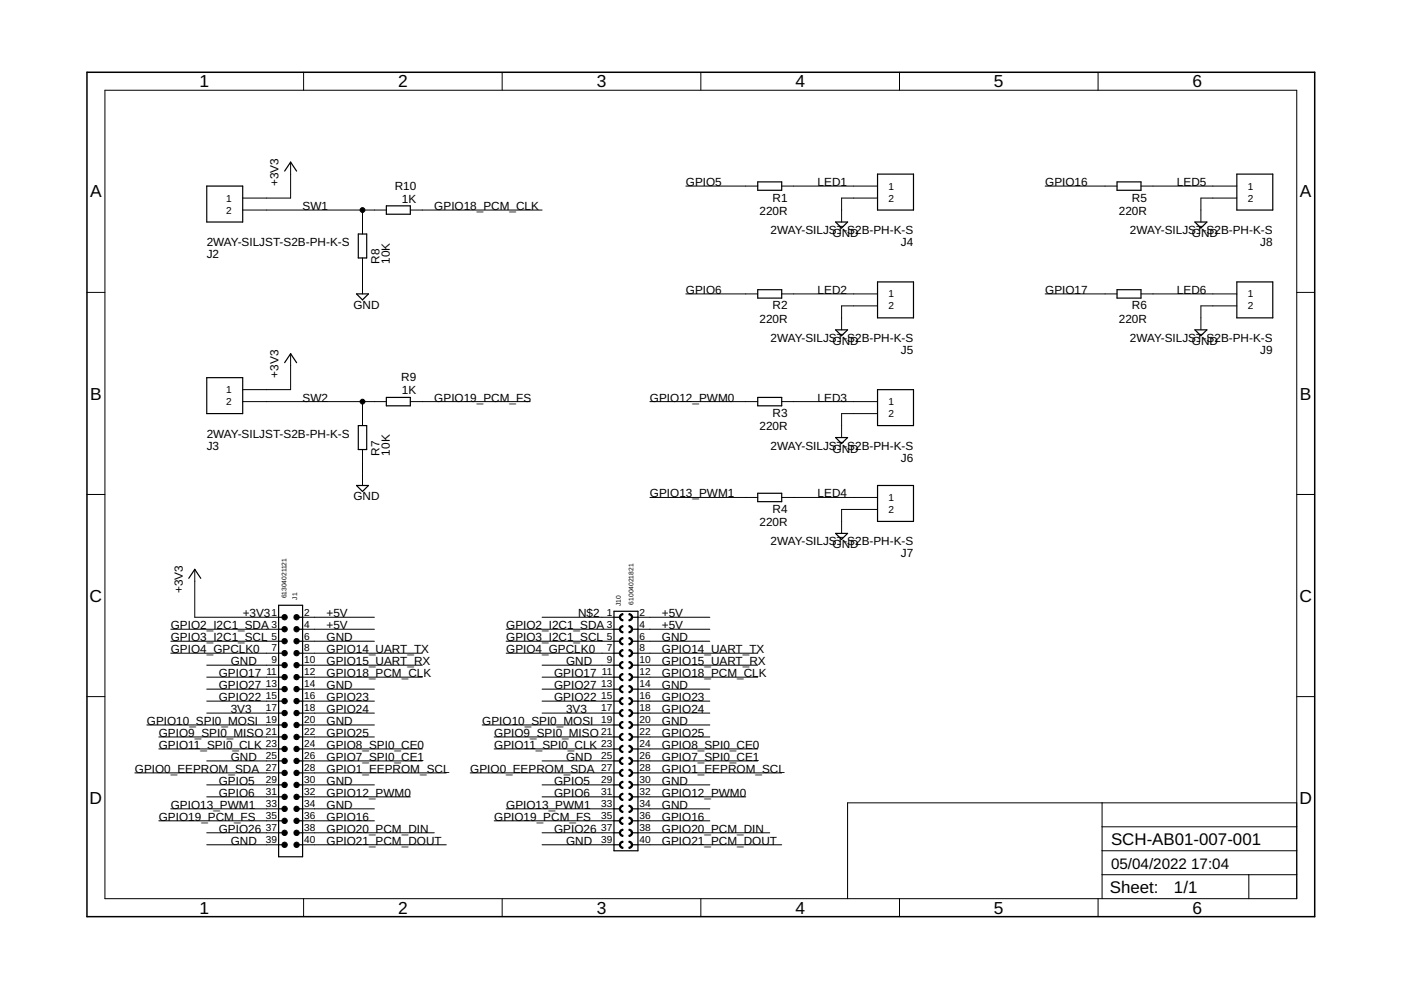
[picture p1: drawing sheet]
<svg xmlns="http://www.w3.org/2000/svg" width="297mm" height="210mm" viewBox="0 0 297 210" stroke-linecap="round" stroke-linejoin="round" font-family="sans-serif">
<g fill="none" stroke="#000" stroke-width=".21">
<path d="M22.2 19.1h252.7v171.4h-252.7zM64.4 15.3v3.8M106.5 15.3v3.8M148.6 15.3v3.8M190.7 15.3v3.8M232.8 15.3v3.8M61.6 34.4v7.6h-10.1M145.4 39.5h15.3M165.7 39.5h20.4M221.6 39.5h15.2M241.9 39.5h20.3M51.5 44.5h30.4"/>
<path d="M76.9 44.5v5.1M76.9 54.7v7.6M87 44.5h27.9M186.1 42h-7.7v5.1M262.2 42h-7.6v5.1M18.4 62h3.8M61.6 75v7.6h-10.1M145.4 62.3h15.3M165.7 62.3h20.4M186.1 64.9h-7.7v5M221.6 62.3h15.2M241.9 62.3h20.3"/>
<path d="M262.2 64.9h-7.6v5M274.9 62h3.8M51.5 85.2h30.4M76.9 85.2v5M76.9 95.3v7.6M87 85.2h25.4M137.8 85.2h22.9M165.7 85.2h20.4M186.1 87.7h-7.7v5.1M18.4 104.8h3.8M137.8 105.5h22.9M165.7 105.5h20.4"/>
<path d="M186.1 108h-7.7v5.1M274.9 104.8h3.8M36.2 133.4h22.9M36.2 136h22.9M36.2 138.5h22.9M41.3 120.7v10.2h17.8M64.2 130.9h15.2M64.2 133.4h15.2M64.2 136h15.2M64.2 138.5h25.3M107.3 133.4h22.9M107.3 136h22.9"/>
<path d="M107.3 138.5h22.9M114.9 130.9h15.3M135.3 130.9h15.2M135.3 133.4h15.2M135.3 136h15.2M135.3 138.5h25.4M18.4 147.7h3.8M31.1 153.7h28M33.7 156.3h25.4M33.7 158.8h25.4M43.8 141h15.3M43.8 143.6h15.3"/>
<path d="M43.8 146.1h15.3M43.8 148.7h15.3M43.8 151.2h15.3M64.2 141h25.3M64.2 143.6h25.3M64.2 146.1h15.2M64.2 148.7h15.2M64.2 151.2h15.2M64.2 153.7h15.2M64.2 156.3h15.2M64.2 158.8h25.3M102.2 153.7h28"/>
<path d="M104.8 156.3h25.4M104.8 158.8h25.4M114.9 141h15.3M114.9 143.6h15.3M114.9 146.1h15.3M114.9 148.7h15.3M114.9 151.2h15.3M135.3 141h25.4M135.3 143.6h25.4M135.3 146.1h15.2M135.3 148.7h15.2M135.3 151.2h15.2"/>
<path d="M135.3 153.7h15.2M135.3 156.3h15.2M135.3 158.8h25.4M274.9 147.7h3.8M28.6 163.9h30.5M33.7 174h25.4M36.2 171.5h22.9M43.8 161.3h15.3M43.8 166.4h15.3M43.8 169h15.3M43.8 176.6h15.3M43.8 179.1h15.3"/>
<path d="M64.2 161.3h25.3M64.2 163.9h30.4M64.2 166.4h15.2M64.2 169h22.8M64.2 171.5h15.2M64.2 174h15.2M64.2 176.6h27.9M64.2 179.1h30.4M99.7 163.9h30.5M104.8 174h25.4M107.3 171.5h22.9M114.9 161.3h15.3"/>
<path d="M114.9 166.4h15.3M114.9 169h15.3M114.9 176.6h15.3M114.9 179.1h15.3M135.3 161.3h25.4M135.3 163.9h30.4M135.3 166.4h15.2M135.3 169h22.8M135.3 171.5h15.2M135.3 174h15.2M135.3 176.6h27.9M135.3 179.1h30.4"/>
<path d="M233.7 170.2v20.3M233.7 175.3h41.2M274.9 170.2h-95.2v20.3M64.4 190.5v3.9M106.5 190.5v3.9M148.6 190.5v3.9M190.7 190.5v3.9M232.8 190.5v3.9M233.7 185.5h41.2M233.7 180.4h41.2M264.8 185.5v5"/>
</g>
<path d="M18.4 15.3h260.3v179.1h-260.3z" fill="none" stroke="#000" stroke-width=".32"/>
<g fill="none" stroke="#000" stroke-width=".25">
<path d="M43.8 39.5h7.7v7.6h-7.7zM60.3 36.3l1.3-1.9 1.3 1.9M160.7 38.6h5v1.7h-5zM186.1 36.9h7.6v7.6h-7.6zM236.8 38.6h5.1v1.7h-5.1zM262.2 36.9h7.7v7.6h-7.7zM76 49.6h1.7v5.1h-1.7zM81.9 43.6h5.1v1.8h-5.1zM177.2 47.1h2.5l-1.3 1.2zM186.1 59.8h7.6v7.6h-7.6zM253.3 47.1h2.6l-1.3 1.2zM262.2 59.8h7.7v7.6h-7.7z"/>
<path d="M60.3 76.9l1.3-1.9 1.3 1.9M75.6 62.3h2.5l-1.2 1.3zM160.7 61.4h5v1.8h-5zM177.2 69.9h2.5l-1.3 1.3zM236.8 61.4h5.1v1.8h-5.1zM253.3 69.9h2.6l-1.3 1.3zM43.8 80.1h7.7v7.6h-7.7zM76 90.2h1.7v5.1h-1.7zM81.9 84.3h5.1v1.7h-5.1zM160.7 84.3h5v1.7h-5zM177.2 92.8h2.5l-1.3 1.2zM186.1 82.6h7.6v7.6h-7.6z"/>
<path d="M75.6 102.9h2.5l-1.2 1.3zM160.7 104.6h5v1.8h-5zM177.2 113.1h2.5l-1.3 1.3zM186.1 102.9h7.6v7.7h-7.6zM40 122.6l1.3-1.9 1.3 1.9M59.1 128.3h5.1v53.4h-5.1zM59.1 130.9h1.2M59.1 133.4h1.2M59.1 136h1.2M59.1 138.5h1.2M62.9 130.9h1.3M62.9 133.4h1.3"/>
<path d="M62.9 136h1.3M62.9 138.5h1.3M130.2 130.9h1.2M130.2 133.4h1.2M130.2 136h1.2M130.2 138.5h1.2M130.2 129.6h5.1v50.8h-5.1zM134 130.9h1.3M134 133.4h1.3M134 136h1.3M134 138.5h1.3M59.1 141h1.2"/>
<path d="M59.1 143.6h1.2M59.1 146.1h1.2M59.1 148.7h1.2M59.1 151.2h1.2M59.1 153.7h1.2M59.1 156.3h1.2M59.1 158.8h1.2M62.9 141h1.3M62.9 143.6h1.3M62.9 146.1h1.3M62.9 148.7h1.3M62.9 151.2h1.3"/>
<path d="M62.9 153.7h1.3M62.9 156.3h1.3M62.9 158.8h1.3M130.2 141h1.2M130.2 143.6h1.2M130.2 146.1h1.2M130.2 148.7h1.2M130.2 151.2h1.2M130.2 153.7h1.2M130.2 156.3h1.2M130.2 158.8h1.2M134 141h1.3"/>
<path d="M134 143.6h1.3M134 146.1h1.3M134 148.7h1.3M134 151.2h1.3M134 153.7h1.3M134 156.3h1.3M134 158.8h1.3M59.1 161.3h1.2M59.1 163.9h1.2M59.1 166.4h1.2M59.1 169h1.2M59.1 171.5h1.2"/>
<path d="M59.1 174h1.2M59.1 176.6h1.2M59.1 179.1h1.2M62.9 161.3h1.3M62.9 163.9h1.3M62.9 166.4h1.3M62.9 169h1.3M62.9 171.5h1.3M62.9 174h1.3M62.9 176.6h1.3M62.9 179.1h1.3M130.2 161.3h1.2"/>
<path d="M130.2 163.9h1.2M130.2 166.4h1.2M130.2 169h1.2M130.2 171.5h1.2M130.2 174h1.2M130.2 176.6h1.2M130.2 179.1h1.2M134 161.3h1.3M134 163.9h1.3M134 166.4h1.3M134 169h1.3M134 171.5h1.3"/>
<path d="M134 174h1.3M134 176.6h1.3M134 179.1h1.3"/>
</g>
<g fill="#000" stroke="#000" stroke-width=".21">
<path d="M131.3 130.9h.3l.1 .3 .4 .2v.2l-.6-.2z" fill-rule="evenodd"/>
<path d="M131.3 133.4h.3l.1 .3 .4 .2v.3l-.6-.2z" fill-rule="evenodd"/>
<path d="M131.3 136h.3l.1 .2 .4 .3v.2l-.6-.2z" fill-rule="evenodd"/>
<path d="M131.3 138.5h.3l.1 .3 .4 .2v.3l-.6-.3z" fill-rule="evenodd"/>
<path d="M131.5 130.3l.6-.2v.3l-.3 .1-.2 .4h-.3z" fill-rule="evenodd"/>
<path d="M131.5 132.9l.6-.2v.2l-.3 .1-.2 .4h-.3z" fill-rule="evenodd"/>
<path d="M131.5 135.4l.6-.2v.2l-.3 .1-.2 .5h-.3z" fill-rule="evenodd"/>
<path d="M131.5 137.9l.6-.2v.3l-.3 .1-.2 .4h-.3z" fill-rule="evenodd"/>
<path d="M133.3 133.9l.3-.1 .3-.4h.2l-.2 .6-.6 .2z" fill-rule="evenodd"/>
<path d="M133.3 131.4l.3-.1 .3-.4h.2l-.2 .5-.6 .2z" fill-rule="evenodd"/>
<path d="M133.3 136.5l.3-.1 .3-.4h.2l-.1 .3-.3 .3-.4 .1z" fill-rule="evenodd"/>
<path d="M133.3 139l.3-.1 .3-.4h.2l-.1 .3-.3 .4-.4 .1z" fill-rule="evenodd"/>
<path d="M133.3 132.7l.6 .2 .2 .5h-.2l-.3-.4-.3-.1z" fill-rule="evenodd"/>
<path d="M133.3 130.1l.6 .2 .2 .6h-.2l-.3-.4-.3-.1z" fill-rule="evenodd"/>
<path d="M133.3 135.2l.6 .2 .2 .6h-.2l-.3-.5-.3-.1z" fill-rule="evenodd"/>
<path d="M133.3 137.7l.6 .2 .2 .6h-.2l-.3-.4-.3-.1z" fill-rule="evenodd"/>
<path d="M131.3 141h.3l.1 .3 .4 .2v.3l-.6-.2z" fill-rule="evenodd"/>
<path d="M131.3 143.6h.3l.1 .3 .4 .2v.2l-.6-.2z" fill-rule="evenodd"/>
<path d="M131.3 146.1h.3l.1 .3 .4 .2v.3l-.6-.3z" fill-rule="evenodd"/>
<path d="M131.3 148.7h.3l.1 .2 .4 .3v.2l-.6-.2z" fill-rule="evenodd"/>
<path d="M131.3 151.2h.3l.1 .3 .4 .2v.3l-.6-.3z" fill-rule="evenodd"/>
<path d="M131.3 153.7h.3l.1 .3 .4 .2v.3l-.6-.2z" fill-rule="evenodd"/>
<path d="M131.3 156.3h.3l.1 .3 .4 .2v.2l-.6-.2z" fill-rule="evenodd"/>
<path d="M131.3 158.8h.3l.1 .3 .4 .2v.3l-.6-.3z" fill-rule="evenodd"/>
<path d="M131.5 140.5l.6-.2v.2l-.3 .1-.2 .4h-.3z" fill-rule="evenodd"/>
<path d="M131.5 143l.6-.2v.3l-.3 .1-.2 .4h-.3z" fill-rule="evenodd"/>
<path d="M131.5 145.6l.6-.2v.2l-.4 .2-.1 .3h-.3z" fill-rule="evenodd"/>
<path d="M131.5 148.1l.6-.2v.2l-.4 .2-.1 .4h-.3z" fill-rule="evenodd"/>
<path d="M131.5 150.6l.6-.2v.3l-.4 .2-.1 .3h-.3z" fill-rule="evenodd"/>
<path d="M131.5 153.2l.6-.2v.2l-.3 .1-.2 .4h-.3z" fill-rule="evenodd"/>
<path d="M131.5 155.7l.6-.2v.2l-.3 .2-.2 .4h-.3z" fill-rule="evenodd"/>
<path d="M131.5 158.3l.6-.3v.3l-.3 .1-.2 .4h-.3z" fill-rule="evenodd"/>
<path d="M133.3 141.5l.3-.1 .3-.4h.2l-.1 .4-.3 .3-.4 .1z" fill-rule="evenodd"/>
<path d="M133.3 144.1l.3-.1 .3-.4h.2l-.1 .3-.3 .4h-.4z" fill-rule="evenodd"/>
<path d="M133.3 146.6l.3-.1 .3-.4h.2l-.1 .4-.3 .3-.4 .1z" fill-rule="evenodd"/>
<path d="M133.3 149.2l.3-.1 .3-.4h.2l-.1 .3-.3 .3-.4 .1z" fill-rule="evenodd"/>
<path d="M133.3 151.7l.3-.1 .3-.4h.2l-.1 .3-.3 .4-.4 .1z" fill-rule="evenodd"/>
<path d="M133.3 154.2l.3-.1 .3-.4h.2l-.1 .4-.3 .3-.4 .1z" fill-rule="evenodd"/>
<path d="M133.3 156.8l.3-.1 .3-.4h.2l-.1 .3-.3 .4h-.4z" fill-rule="evenodd"/>
<path d="M133.3 159.3l.3-.1 .3-.4h.2l-.1 .4-.3 .3-.4 .1z" fill-rule="evenodd"/>
<path d="M133.3 140.3l.6 .2 .2 .5h-.2l-.3-.4-.3-.1z" fill-rule="evenodd"/>
<path d="M133.3 142.8l.6 .2 .2 .6h-.2l-.3-.4-.3-.1z" fill-rule="evenodd"/>
<path d="M133.3 145.4l.6 .2 .2 .5h-.2l-.1-.3-.5-.2z" fill-rule="evenodd"/>
<path d="M133.3 147.9l.6 .2 .2 .6h-.2l-.1-.4-.5-.2z" fill-rule="evenodd"/>
<path d="M133.3 150.4l.6 .2 .2 .6h-.2l-.1-.3-.5-.2z" fill-rule="evenodd"/>
<path d="M133.3 153l.6 .2 .2 .5h-.2l-.3-.4-.3-.1z" fill-rule="evenodd"/>
<path d="M133.3 155.5l.6 .2 .2 .6h-.2l-.3-.4-.3-.2z" fill-rule="evenodd"/>
<path d="M133.3 158l.6 .3 .2 .5h-.2l-.3-.4-.3-.1z" fill-rule="evenodd"/>
<path d="M131.3 161.3h.3l.1 .3 .4 .2v.3l-.6-.2z" fill-rule="evenodd"/>
<path d="M131.3 163.9h.3l.2 .4 .3 .1v.2l-.6-.2z" fill-rule="evenodd"/>
<path d="M131.3 166.4h.3l.2 .4 .3 .1v.3l-.6-.2z" fill-rule="evenodd"/>
<path d="M131.3 169h.3l.2 .4 .3 .1v.2l-.6-.2z" fill-rule="evenodd"/>
<path d="M131.3 171.5h.3l.2 .4 .3 .1v.3l-.6-.3z" fill-rule="evenodd"/>
<path d="M131.3 174h.3l.2 .5h.3v.3l-.6-.2z" fill-rule="evenodd"/>
<path d="M131.3 176.6h.3l.2 .4 .3 .1v.2l-.6-.2z" fill-rule="evenodd"/>
<path d="M131.3 179.1h.3l.2 .4 .3 .1v.3l-.6-.2z" fill-rule="evenodd"/>
<path d="M131.5 160.8l.6-.2v.2l-.3 .1-.2 .4h-.3z" fill-rule="evenodd"/>
<path d="M131.5 163.3l.6-.2v.3l-.3 .1-.2 .4h-.3z" fill-rule="evenodd"/>
<path d="M131.5 165.9l.6-.2v.2l-.3 .1-.2 .4h-.3z" fill-rule="evenodd"/>
<path d="M131.5 168.4l.6-.2v.2l-.3 .2-.2 .4h-.3z" fill-rule="evenodd"/>
<path d="M131.5 171l.6-.3v.3l-.3 .1-.2 .4h-.3z" fill-rule="evenodd"/>
<path d="M131.5 173.5l.6-.2v.2l-.3 .1-.2 .4h-.3z" fill-rule="evenodd"/>
<path d="M131.5 176l.6-.2v.3l-.3 .1-.2 .4h-.3z" fill-rule="evenodd"/>
<path d="M131.5 178.6l.6-.2v.2l-.3 .1-.2 .4h-.3z" fill-rule="evenodd"/>
<path d="M133.3 161.8h.3l.3-.5h.2l-.1 .4-.3 .3-.4 .1z" fill-rule="evenodd"/>
<path d="M133.3 164.4l.3-.1 .3-.4h.2l-.1 .3-.3 .4h-.4z" fill-rule="evenodd"/>
<path d="M133.3 166.9l.3-.1 .3-.4h.2l-.1 .4-.3 .3-.4 .1z" fill-rule="evenodd"/>
<path d="M133.3 169.5l.3-.1 .3-.4h.2l-.1 .3-.3 .4h-.4z" fill-rule="evenodd"/>
<path d="M133.3 172l.3-.1 .3-.4h.2l-.1 .4-.3 .3-.4 .1z" fill-rule="evenodd"/>
<path d="M133.3 174.5h.3l.3-.5h.2l-.1 .4-.3 .3-.4 .1z" fill-rule="evenodd"/>
<path d="M133.3 177.1l.3-.1 .3-.4h.2l-.1 .3-.3 .4h-.4z" fill-rule="evenodd"/>
<path d="M133.3 179.6l.3-.1 .3-.4h.2l-.1 .4-.3 .3-.4 .1z" fill-rule="evenodd"/>
<path d="M133.3 160.6l.6 .2 .2 .5h-.2l-.3-.4-.3-.1z" fill-rule="evenodd"/>
<path d="M133.3 163.1l.6 .2 .2 .6h-.2l-.3-.4-.3-.1z" fill-rule="evenodd"/>
<path d="M133.3 165.7l.6 .2 .2 .5h-.2l-.3-.4-.3-.1z" fill-rule="evenodd"/>
<path d="M133.3 168.2l.6 .2 .2 .6h-.2l-.3-.4-.3-.2z" fill-rule="evenodd"/>
<path d="M133.3 170.7l.6 .3 .2 .5h-.2l-.3-.4-.3-.1z" fill-rule="evenodd"/>
<path d="M133.3 173.3l.6 .2 .2 .5h-.2l-.3-.4-.3-.1z" fill-rule="evenodd"/>
<path d="M133.3 175.8l.6 .2 .2 .6h-.2l-.3-.4-.3-.1z" fill-rule="evenodd"/>
<path d="M133.3 178.4l.6 .2 .2 .5h-.2l-.3-.4-.3-.1z" fill-rule="evenodd"/>
<circle cx="76.9" cy="44.5" r=".51"/>
<circle cx="76.9" cy="85.2" r=".51"/>
<circle cx="60.3" cy="130.9" r=".57"/>
<circle cx="60.3" cy="135.9" r=".57"/>
<circle cx="60.3" cy="138.5" r=".57"/>
<circle cx="60.3" cy="133.4" r=".57"/>
<circle cx="62.9" cy="130.9" r=".57"/>
<circle cx="62.9" cy="138.5" r=".57"/>
<circle cx="62.9" cy="133.4" r=".57"/>
<circle cx="62.9" cy="135.9" r=".57"/>
<circle cx="60.3" cy="143.6" r=".57"/>
<circle cx="60.3" cy="146.1" r=".57"/>
<circle cx="60.3" cy="153.7" r=".57"/>
<circle cx="60.3" cy="156.3" r=".57"/>
<circle cx="60.3" cy="158.8" r=".57"/>
<circle cx="60.3" cy="141" r=".57"/>
<circle cx="60.3" cy="151.2" r=".57"/>
<circle cx="60.3" cy="148.6" r=".57"/>
<circle cx="62.9" cy="153.7" r=".57"/>
<circle cx="62.9" cy="151.2" r=".57"/>
<circle cx="62.9" cy="158.8" r=".57"/>
<circle cx="62.9" cy="143.6" r=".57"/>
<circle cx="62.9" cy="146.1" r=".57"/>
<circle cx="62.9" cy="148.6" r=".57"/>
<circle cx="62.9" cy="156.3" r=".57"/>
<circle cx="62.9" cy="141" r=".57"/>
<circle cx="60.3" cy="174" r=".57"/>
<circle cx="60.3" cy="176.6" r=".57"/>
<circle cx="60.3" cy="171.5" r=".57"/>
<circle cx="60.3" cy="166.4" r=".57"/>
<circle cx="60.3" cy="179.1" r=".57"/>
<circle cx="60.3" cy="163.9" r=".57"/>
<circle cx="60.3" cy="161.3" r=".57"/>
<circle cx="60.3" cy="169" r=".57"/>
<circle cx="62.9" cy="174" r=".57"/>
<circle cx="62.9" cy="176.6" r=".57"/>
<circle cx="62.9" cy="171.5" r=".57"/>
<circle cx="62.9" cy="179.1" r=".57"/>
<circle cx="62.9" cy="163.9" r=".57"/>
<circle cx="62.9" cy="166.4" r=".57"/>
<circle cx="62.9" cy="161.3" r=".57"/>
<circle cx="62.9" cy="169" r=".57"/>
</g>
<g font-size="3.7">
<text x="42.3" y="18.5">1</text>
<text x="84.4" y="18.5">2</text>
<text x="126.5" y="18.5">3</text>
<text x="168.6" y="18.5">4</text>
<text x="210.7" y="18.5">5</text>
<text x="252.9" y="18.5">6</text>
<text x="19.1" y="41.9">A</text>
<text x="275.6" y="41.9">A</text>
<text x="19.1" y="84.7">B</text>
<text x="275.6" y="84.7">B</text>
<text x="19" y="127.6">C</text>
<text x="275.5" y="127.6">C</text>
<text x="19" y="170.4">D</text>
<text x="275.5" y="170.4">D</text>
<text x="42.3" y="193.7">1</text>
<text x="84.4" y="193.7">2</text>
<text x="126.5" y="193.7">3</text>
<text x="168.6" y="193.7">4</text>
<text x="210.7" y="193.7">5</text>
<text x="252.9" y="193.7">6</text>
</g>
<g font-size="3.6">
<text x="235.6" y="179.1">SCH-AB01-007-001</text>
<text x="235.3" y="189.4">Sheet:</text>
<text x="248.9" y="189.3">1/1</text>
</g>
<g font-size="3.2">
<text x="235.6" y="184.2">05/04/2022</text>
<text x="252.6" y="184.2">17:04</text>
</g>
<g font-size="2.5">
<text x="59.1" y="39.5" transform="rotate(-90 59.1 39.5)">+3V3</text>
<text x="83.7" y="40.2">R10</text>
<text x="145.4" y="39.5">GPIO5</text>
<text x="173.3" y="39.5">LED1</text>
<text x="221.6" y="39.5">GPIO16</text>
<text x="249.5" y="39.5">LED5</text>
<text x="64.1" y="44.5">SW1</text>
<text x="85.2" y="43">1K</text>
<text x="92.1" y="44.5">GPIO18_PCM_CLK</text>
<text x="161" y="45.5">220R</text>
<text x="163.8" y="42.7">R1</text>
<text x="237.2" y="45.5">220R</text>
<text x="240" y="42.7">R5</text>
<text x="43.8" y="52.1">2WAY-SILJST-S2B-PH-K-S</text>
<text x="163.4" y="49.6">2WAY-SILJST-S2B-PH-K-S</text>
<text x="176.5" y="50.2">GND</text>
<text x="191" y="52.1">J4</text>
<text x="239.5" y="49.6">2WAY-SILJST-S2B-PH-K-S</text>
<text x="252.7" y="50.2">GND</text>
<text x="267.2" y="52.1">J8</text>
<text x="43.8" y="54.7">J2</text>
<text x="80.4" y="56" transform="rotate(-90 80.4 56)">R8</text>
<text x="82.7" y="56" transform="rotate(-90 82.7 56)">10K</text>
<text x="74.9" y="65.5">GND</text>
<text x="145.4" y="62.3">GPIO6</text>
<text x="163.8" y="65.6">R2</text>
<text x="173.3" y="62.3">LED2</text>
<text x="221.6" y="62.3">GPIO17</text>
<text x="240" y="65.6">R6</text>
<text x="249.5" y="62.3">LED6</text>
<text x="161" y="68.4">220R</text>
<text x="237.2" y="68.4">220R</text>
<text x="163.4" y="72.5">2WAY-SILJST-S2B-PH-K-S</text>
<text x="176.5" y="73.1">GND</text>
<text x="191" y="75">J5</text>
<text x="239.5" y="72.5">2WAY-SILJST-S2B-PH-K-S</text>
<text x="252.7" y="73.1">GND</text>
<text x="267.2" y="75">J9</text>
<text x="59.1" y="80.1" transform="rotate(-90 59.1 80.1)">+3V3</text>
<text x="85.1" y="80.8">R9</text>
<text x="85.2" y="83.6">1K</text>
<text x="64.1" y="85.2">SW2</text>
<text x="92.1" y="85.2">GPIO19_PCM_FS</text>
<text x="137.8" y="85.2">GPIO12_PWM0</text>
<text x="163.8" y="88.4">R3</text>
<text x="173.3" y="85.2">LED3</text>
<text x="43.8" y="92.8">2WAY-SILJST-S2B-PH-K-S</text>
<text x="43.8" y="95.3">J3</text>
<text x="161" y="91.3">220R</text>
<text x="163.4" y="95.3">2WAY-SILJST-S2B-PH-K-S</text>
<text x="176.5" y="96">GND</text>
<text x="80.4" y="96.6" transform="rotate(-90 80.4 96.6)">R7</text>
<text x="82.7" y="96.6" transform="rotate(-90 82.7 96.6)">10K</text>
<text x="191" y="97.9">J6</text>
<text x="74.9" y="106.1">GND</text>
<text x="137.8" y="105.5">GPIO13_PWM1</text>
<text x="173.3" y="105.5">LED4</text>
<text x="161" y="111.6">220R</text>
<text x="163.8" y="108.8">R4</text>
<text x="163.4" y="115.6">2WAY-SILJST-S2B-PH-K-S</text>
<text x="176.5" y="116.3">GND</text>
<text x="191" y="118.2">J7</text>
<text x="38.8" y="125.8" transform="rotate(-90 38.8 125.8)">+3V3</text>
<text x="51.5" y="130.9">+3V3</text>
<text x="69.2" y="130.9">+5V</text>
<text x="122.6" y="130.9">N$2</text>
<text x="140.3" y="130.9">+5V</text>
<text x="36.2" y="133.4">GPIO2_I2C1_SDA</text>
<text x="36.2" y="135.9">GPIO3_I2C1_SCL</text>
<text x="69.2" y="135.9">GND</text>
<text x="69.2" y="133.4">+5V</text>
<text x="107.3" y="133.4">GPIO2_I2C1_SDA</text>
<text x="107.3" y="135.9">GPIO3_I2C1_SCL</text>
<text x="140.3" y="135.9">GND</text>
<text x="140.3" y="133.4">+5V</text>
<text x="36.2" y="138.5">GPIO4_GPCLK0</text>
<text x="46.4" y="143.6">GPIO17</text>
<text x="48.9" y="141">GND</text>
<text x="69.2" y="138.5">GPIO14_UART_TX</text>
<text x="69.2" y="141">GPIO15_UART_RX</text>
<text x="69.2" y="143.6">GPIO18_PCM_CLK</text>
<text x="107.3" y="138.5">GPIO4_GPCLK0</text>
<text x="117.5" y="143.6">GPIO17</text>
<text x="120" y="141">GND</text>
<text x="140.3" y="138.5">GPIO14_UART_TX</text>
<text x="140.3" y="141">GPIO15_UART_RX</text>
<text x="140.3" y="143.6">GPIO18_PCM_CLK</text>
<text x="46.4" y="146.1">GPIO27</text>
<text x="46.4" y="148.6">GPIO22</text>
<text x="69.2" y="146.1">GND</text>
<text x="69.2" y="148.6">GPIO23</text>
<text x="117.5" y="146.1">GPIO27</text>
<text x="117.5" y="148.6">GPIO22</text>
<text x="140.3" y="146.1">GND</text>
<text x="140.3" y="148.6">GPIO23</text>
<text x="31.1" y="153.7">GPIO10_SPI0_MOSI</text>
<text x="48.9" y="151.2">3V3</text>
<text x="69.2" y="153.7">GND</text>
<text x="69.2" y="151.2">GPIO24</text>
<text x="102.2" y="153.7">GPIO10_SPI0_MOSI</text>
<text x="120" y="151.2">3V3</text>
<text x="140.3" y="153.7">GND</text>
<text x="140.3" y="151.2">GPIO24</text>
<text x="33.7" y="156.3">GPIO9_SPI0_MISO</text>
<text x="33.7" y="158.8">GPIO11_SPI0_CLK</text>
<text x="48.9" y="161.3">GND</text>
<text x="69.2" y="156.3">GPIO25</text>
<text x="69.2" y="158.8">GPIO8_SPI0_CE0</text>
<text x="69.2" y="161.3">GPIO7_SPI0_CE1</text>
<text x="104.8" y="156.3">GPIO9_SPI0_MISO</text>
<text x="104.8" y="158.8">GPIO11_SPI0_CLK</text>
<text x="120" y="161.3">GND</text>
<text x="140.3" y="156.3">GPIO25</text>
<text x="140.3" y="158.8">GPIO8_SPI0_CE0</text>
<text x="140.3" y="161.3">GPIO7_SPI0_CE1</text>
<text x="28.6" y="163.9">GPIO0_EEPROM_SDA</text>
<text x="46.4" y="166.4">GPIO5</text>
<text x="69.2" y="166.4">GND</text>
<text x="69.2" y="163.9">GPIO1_EEPROM_SCL</text>
<text x="99.7" y="163.9">GPIO0_EEPROM_SDA</text>
<text x="117.5" y="166.4">GPIO5</text>
<text x="140.3" y="166.4">GND</text>
<text x="140.3" y="163.9">GPIO1_EEPROM_SCL</text>
<text x="36.2" y="171.5">GPIO13_PWM1</text>
<text x="46.4" y="169">GPIO6</text>
<text x="69.2" y="171.5">GND</text>
<text x="69.2" y="169">GPIO12_PWM0</text>
<text x="107.3" y="171.5">GPIO13_PWM1</text>
<text x="117.5" y="169">GPIO6</text>
<text x="140.3" y="171.5">GND</text>
<text x="140.3" y="169">GPIO12_PWM0</text>
<text x="33.7" y="174">GPIO19_PCM_FS</text>
<text x="46.4" y="176.6">GPIO26</text>
<text x="48.9" y="179.1">GND</text>
<text x="69.2" y="179.1">GPIO21_PCM_DOUT</text>
<text x="69.2" y="174">GPIO16</text>
<text x="69.2" y="176.6">GPIO20_PCM_DIN</text>
<text x="104.8" y="174">GPIO19_PCM_FS</text>
<text x="117.5" y="176.6">GPIO26</text>
<text x="120" y="179.1">GND</text>
<text x="140.3" y="179.1">GPIO21_PCM_DOUT</text>
<text x="140.3" y="174">GPIO16</text>
<text x="140.3" y="176.6">GPIO20_PCM_DIN</text>
</g>
<g font-size="2.1">
<text x="188.4" y="40.2">1</text>
<text x="264.6" y="40.2">1</text>
<text x="47.9" y="42.8">1</text>
<text x="47.9" y="45.3">2</text>
<text x="188.4" y="42.8">2</text>
<text x="264.6" y="42.8">2</text>
<text x="188.4" y="63.1">1</text>
<text x="188.4" y="65.6">2</text>
<text x="264.6" y="63.1">1</text>
<text x="264.6" y="65.6">2</text>
<text x="47.9" y="83.4">1</text>
<text x="47.9" y="85.9">2</text>
<text x="188.4" y="85.9">1</text>
<text x="188.4" y="88.5">2</text>
<text x="188.4" y="106.2">1</text>
<text x="188.4" y="108.8">2</text>
<text x="57.5" y="130.5">1</text>
<text x="64.5" y="130.5">2</text>
<text x="128.6" y="130.5">1</text>
<text x="135.6" y="130.5">2</text>
<text x="57.5" y="133.1">3</text>
<text x="57.5" y="135.6">5</text>
<text x="64.5" y="133.1">4</text>
<text x="64.5" y="135.6">6</text>
<text x="128.6" y="133.1">3</text>
<text x="128.6" y="135.6">5</text>
<text x="135.6" y="133.1">4</text>
<text x="135.6" y="135.6">6</text>
<text x="56.5" y="143.2">11</text>
<text x="57.5" y="138.1">7</text>
<text x="57.5" y="140.7">9</text>
<text x="64.5" y="138.1">8</text>
<text x="64.5" y="140.7">10</text>
<text x="64.5" y="143.2">12</text>
<text x="127.6" y="143.2">11</text>
<text x="128.6" y="138.1">7</text>
<text x="128.6" y="140.7">9</text>
<text x="135.6" y="138.1">8</text>
<text x="135.6" y="140.7">10</text>
<text x="135.6" y="143.2">12</text>
<text x="56.3" y="145.7">13</text>
<text x="56.3" y="148.3">15</text>
<text x="64.5" y="145.7">14</text>
<text x="64.5" y="148.3">16</text>
<text x="127.5" y="145.7">13</text>
<text x="127.5" y="148.3">15</text>
<text x="135.6" y="145.7">14</text>
<text x="135.6" y="148.3">16</text>
<text x="56.3" y="150.8">17</text>
<text x="56.3" y="153.4">19</text>
<text x="56.3" y="155.9">21</text>
<text x="64.5" y="150.8">18</text>
<text x="64.5" y="153.4">20</text>
<text x="64.5" y="155.9">22</text>
<text x="127.5" y="150.8">17</text>
<text x="127.5" y="153.4">19</text>
<text x="127.5" y="155.9">21</text>
<text x="135.6" y="150.8">18</text>
<text x="135.6" y="153.4">20</text>
<text x="135.6" y="155.9">22</text>
<text x="56.3" y="158.4">23</text>
<text x="56.3" y="161">25</text>
<text x="64.5" y="158.4">24</text>
<text x="64.5" y="161">26</text>
<text x="127.5" y="158.4">23</text>
<text x="127.5" y="161">25</text>
<text x="135.6" y="158.4">24</text>
<text x="135.6" y="161">26</text>
<text x="56.3" y="163.5">27</text>
<text x="56.3" y="166.1">29</text>
<text x="64.5" y="163.5">28</text>
<text x="64.5" y="166.1">30</text>
<text x="127.5" y="163.5">27</text>
<text x="127.5" y="166.1">29</text>
<text x="135.6" y="163.5">28</text>
<text x="135.6" y="166.1">30</text>
<text x="56.3" y="168.6">31</text>
<text x="56.3" y="171.1">33</text>
<text x="56.3" y="173.7">35</text>
<text x="64.5" y="168.6">32</text>
<text x="64.5" y="171.1">34</text>
<text x="64.5" y="173.7">36</text>
<text x="127.5" y="168.6">31</text>
<text x="127.5" y="171.1">33</text>
<text x="127.5" y="173.7">35</text>
<text x="135.6" y="168.6">32</text>
<text x="135.6" y="171.1">34</text>
<text x="135.6" y="173.7">36</text>
<text x="56.3" y="176.2">37</text>
<text x="56.3" y="178.8">39</text>
<text x="64.5" y="176.2">38</text>
<text x="64.5" y="178.8">40</text>
<text x="127.5" y="176.2">37</text>
<text x="127.5" y="178.8">39</text>
<text x="135.6" y="176.2">38</text>
<text x="135.6" y="178.8">40</text>
</g>
<g font-size="1.4">
<text x="60.8" y="126.9" transform="rotate(-90 60.8 126.9)">61304021121</text>
<text x="63" y="127.1" transform="rotate(-90 63 127.1)">J1</text>
<text x="131.6" y="128.5" transform="rotate(-90 131.6 128.5)">J10</text>
<text x="134.3" y="128.2" transform="rotate(-90 134.3 128.2)">61004021821</text>
</g>
</svg>
